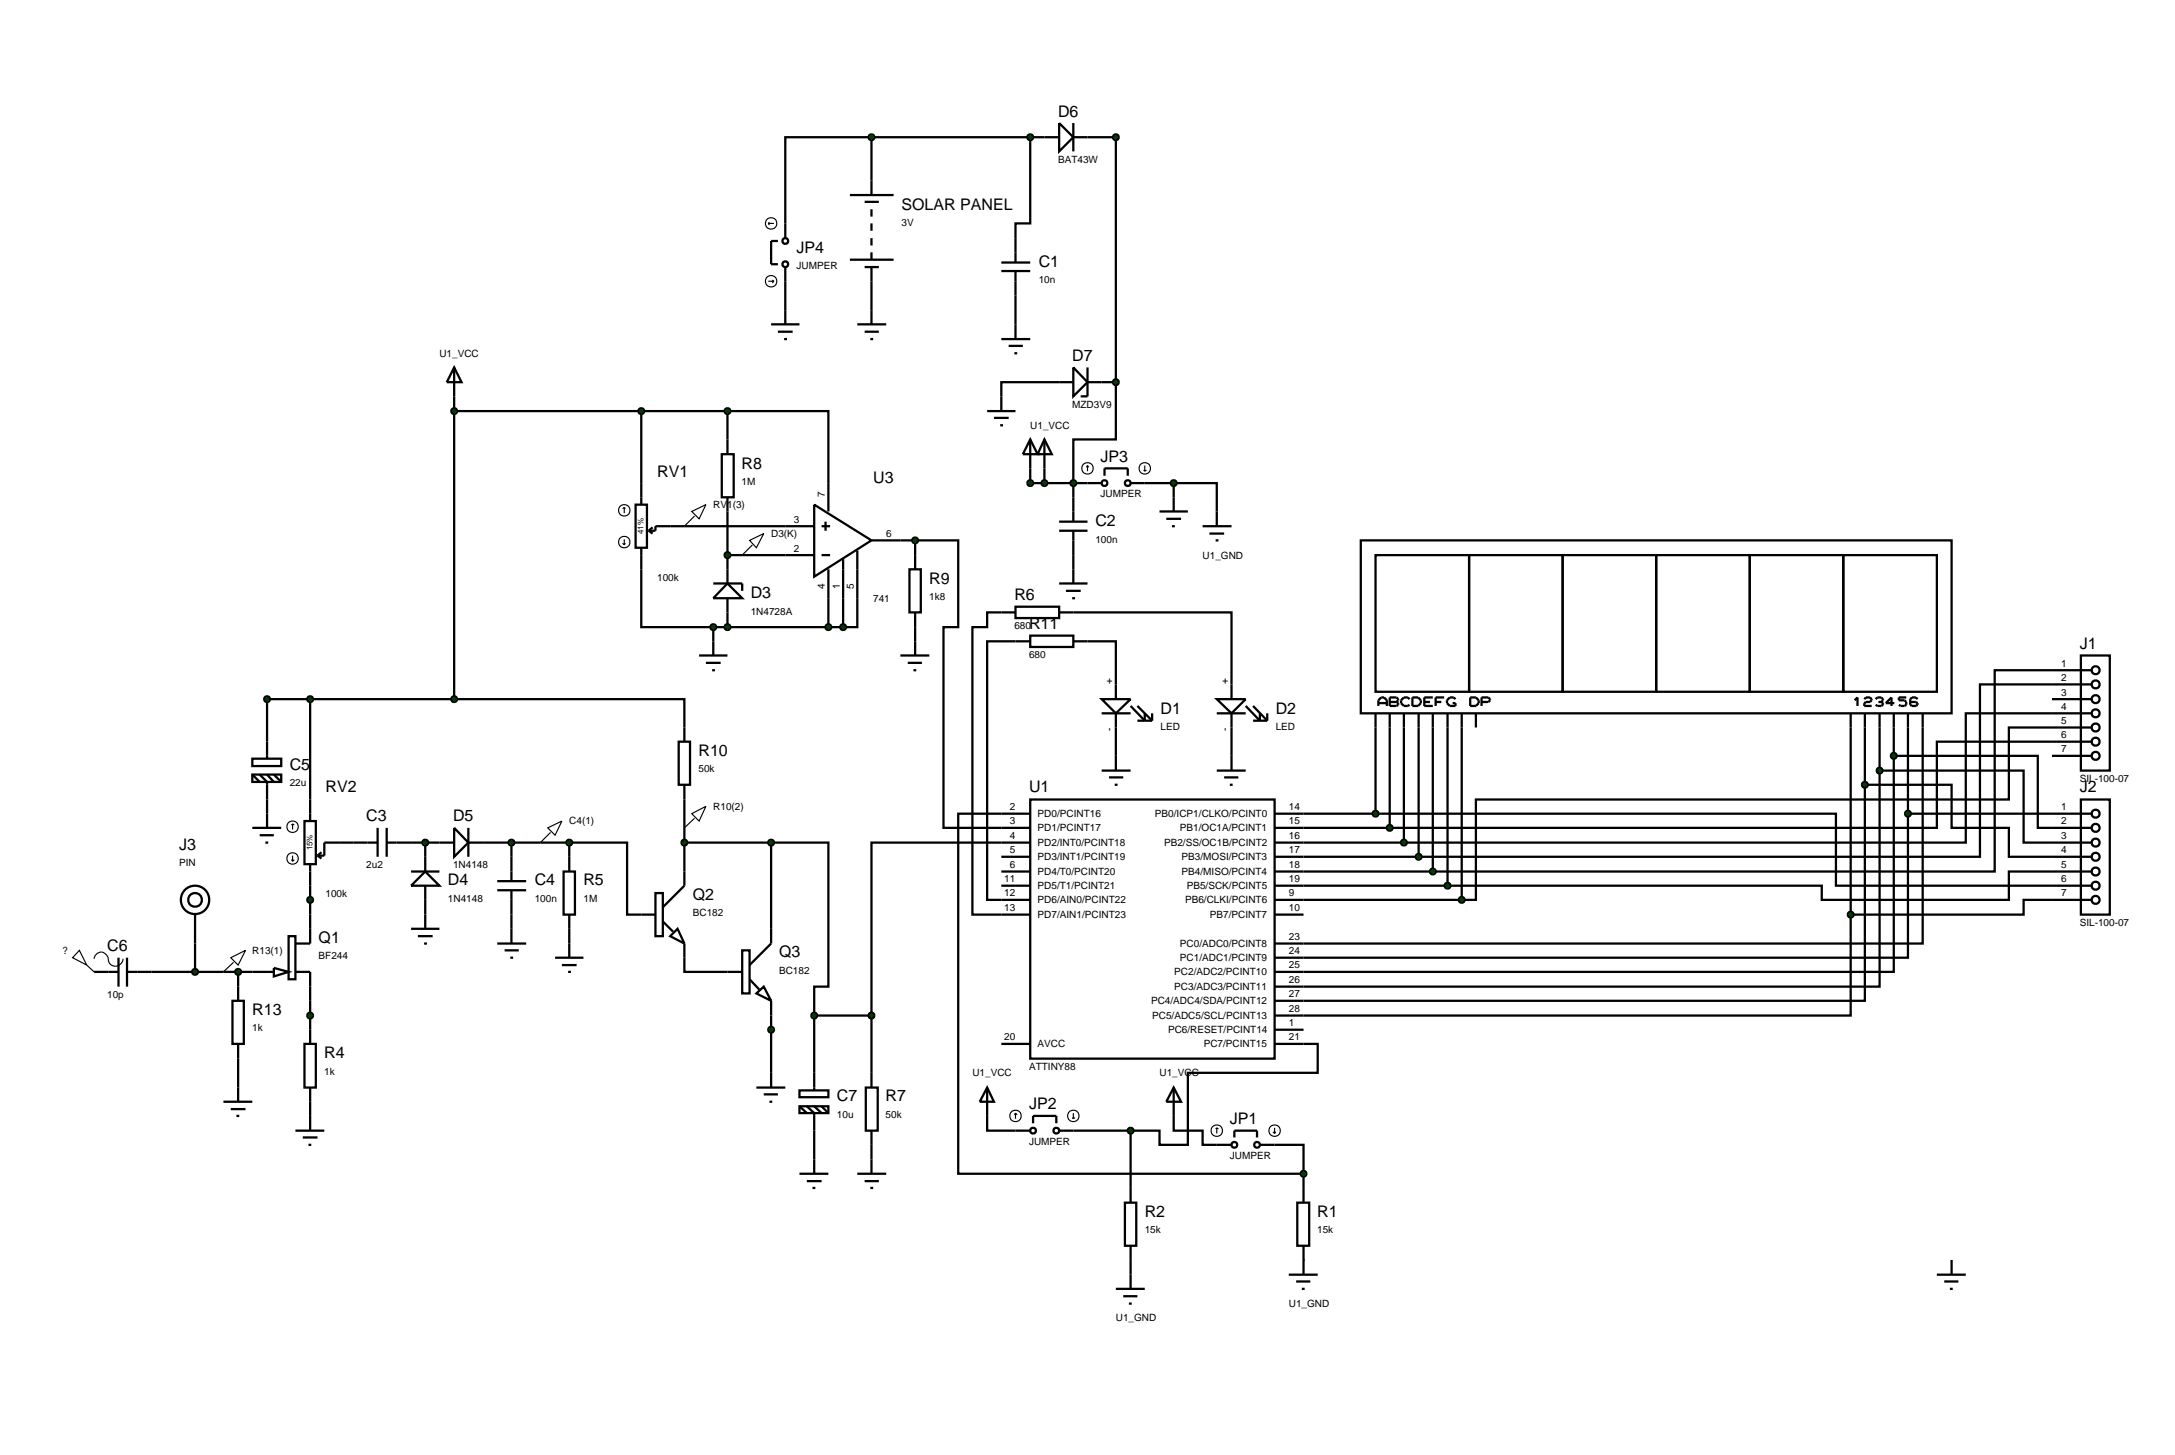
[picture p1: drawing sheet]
<svg xmlns="http://www.w3.org/2000/svg" width="384mm" height="257mm" viewBox="0 0 384 257" stroke-linecap="round" stroke-linejoin="round" font-family="sans-serif">
<g fill="none" stroke="#000" stroke-width=".4">
<path d="M153.7 24.2h-15.2v15.2M153.7 24.2v7.6M153.7 24.2h30.5M181.7 24.2v15.2h-2.6v2.6M191.8 24.2h5v43.2M138.5 49.6v5.1M153.7 49.6v5.1M179.1 52.1v5.1M80.1 72.5h48.2M80.1 69.9v53.4M113.1 72.5v12.7M128.3 72.5h17.8v12.7"/>
<path d="M128.3 72.5v5M186.8 67.4h-10.2v2.5M194.3 67.4h2.5M196.8 67.4v10.1h-7.5v10.2M118.2 92.8h20.3M128.3 90.2v10.2M128.3 97.9h10.2M158.8 95.3h2.6M161.4 95.3h7.6v15.3h-2.6v35.4h15.3M161.4 95.3v2.6M181.7 82.6v2.6h10.1M184.2 82.6v2.6"/>
<path d="M189.3 97.9v2.5M201.9 85.2h5.1M207 85.2h7.6v5M207 85.2v2.5M113.1 100.4v10.2h12.7M125.8 110.6h22.9M125.8 110.6v2.5M128.3 108v2.6M146.1 105.5v5.1M148.7 105.5v5.1M151.2 105.5v5.1h-2.5M161.4 110.6v2.5"/>
<path d="M176.6 108h-2.5v2.6h-2.6v50.7h10.2M179.1 113.1h-5v45.6h7.6M189.3 108h27.9v12.7M191.8 113.1h5v7.6M361.9 118.2h-10.1v35.5h-99.1M54.7 123.3v17.7M80.1 123.3h40.6v5M80.1 123.3h-33v7.5M196.8 128.3v5M217.2 128.3v5M242.6 128.3v15.2M245.1 128.3v17.7"/>
<path d="M247.6 128.3v20.3M250.2 128.3v22.8M252.7 128.3v25.4M255.3 128.3v27.9M257.8 128.3v30.4M326.4 128.3v33M328.9 138.4v38.1h-104.1M328.9 138.4h15.3v7.6h10.1v5.1h7.6M328.9 128.3v10.1M331.5 135.9v38.1h-106.7M331.5 135.9h25.4v12.7h5M331.5 128.3v7.6"/>
<path d="M334 133.3v38.1h-109.2M334 133.3h25.4v12.7h2.5M334 128.3v5M336.5 128.3v15.2M339.1 128.3v38.1h-114.3M361.9 130.8h-20.3v15.2h-96.5M361.9 125.8h-15.2v22.8h-99.1M361.9 120.7h-12.7v30.4h-99M361.9 128.3h-7.6v12.7h-94v17.7h-2.5M47.1 141v2.5M54.7 156.2v5.1M59.8 148.6h2.5"/>
<path d="M72.5 148.6h5M75 148.6v2.5M75 158.7v2.6M85.2 148.6h15.2M90.2 148.6v2.5M100.4 148.6h10.2v12.7h2.5M100.4 148.6v2.5M120.7 148.6h15.3M120.7 141v12.7M136 148.6h10.1v25.4h-2.5v5.1M136 148.6v15.2M176.6 151.1h5.1"/>
<path d="M176.6 153.7h5.1M176.6 156.2h5.1M181.7 141h43.1v45.7h-43.1zM181.7 148.6h-28v30.5M181.7 143.5h-12.7v63.5h60.9M224.8 148.6h22.8M224.8 143.5h17.8M224.8 146h20.3M224.8 151.1h25.4M224.8 153.7h27.9M224.8 156.2h30.5M224.8 158.7h33"/>
<path d="M242.6 143.5h81.2v12.7h38.1M336.5 143.5v25.4h-111.7M336.5 143.5h25.4M361.9 153.7h-7.6v5h-33v-2.5h-66M361.9 158.7h-5v2.6h-30.5M26.7 171.4h17.8M34.4 166.4v5M42 171.4v2.6M54.7 176.5v5.1M90.2 161.3v2.5M100.4 163.8v2.6M120.7 168.9v2.5h7.6"/>
<path d="M136 179.1v10.1M143.6 179.1v10.1M143.6 179.1h10.1M153.7 179.1v10.1M224.8 161.3h5.1M326.4 161.3v17.8h-101.6M42 186.7v5.1M54.7 194.3v2.5M143.6 199.4v5.1M174.1 191.8v7.6h5M174.1 191.8l1.2 2.5h-2.5zM176.6 184.1h5.1"/>
<path d="M189.3 199.4h10.1M199.4 199.4v12.7M207 191.8v7.6h5.1v2.5h2.5M207 191.8l1.3 2.5h-2.6zM224.8 184.1h7.6v5.1h-22.9v12.7h-5v-2.5h-5.1M224.8 181.6h5.1M153.7 201.9v2.6M198.4 212.1h2v7.6h-2zM199.4 219.7v7.6M224.8 201.9h5.1v5.1M228.8 212.1h2.1v7.6h-2.1zM229.9 207v5.1"/>
<path d="M229.9 219.7v5.1M196.8 227.3h5.1M198.1 228.6h2.5M199.1 229.9h.5M227.3 224.8h5.1M228.6 226h2.5M229.6 227.3h.5"/>
</g>
<path d="M199 199.1l.4-.2-.5 .5zM199.4 198.9l.3 .1 .2 .4zM199.9 199.4l-.1 .3-.4 .2zM198.9 199.4l.5 .5-.4-.2z" fill="#004000" stroke="#000" stroke-width=".4"/>
<path d="M198.9 199.4l.5-.5 .5 .5-.5 .5z" fill="#004000"/>
<g fill="none" stroke="#000" stroke-width=".4">
<path d="M62.3 148.6h4.3M66.6 146v5.1M68.2 146v5.1M68.2 148.6h4.3M72.5 153.7h5M75 153.7l2.5 2.5h-5zM75 151.1v2.6M75 156.2v2.5M77.5 148.6h2.6M80.1 146l2.5 2.6-2.5 2.5zM82.6 148.6h2.6M82.6 146v5.1"/>
<path d="M44.5 171.4h3.8M48.3 170.7l2.6 .7-2.6 .8zM50.9 165.1h1.2v7.6h-1.2zM52.1 171.4h2.6v5.1M54.7 161.3v5.1h-2.6M39.4 194.3h5.1M40.7 195.6h2.6M41.7 196.8h.5M42 191.8v2.5M52.1 199.4h5.1M53.7 184.1h2v7.7h-2zM54.7 181.6v2.5"/>
<path d="M54.7 191.8v2.5M54.7 196.8v2.6M53.4 200.6h2.6M54.4 201.9h.5"/>
</g>
<path d="M74.6 148.3l.4-.2-.5 .5zM75 148.1l.3 .1 .2 .4zM75 149.1l.5-.5-.1 .3zM74.5 148.6l.5 .5-.4-.2z" fill="#004000" stroke="#000" stroke-width=".4"/>
<path d="M74.5 148.6l.5-.5 .5 .5-.5 .5z" fill="#004000"/>
<g fill="none" stroke="#000" stroke-width=".4">
<path d="M87.7 157h5.1M87.7 155.4h5.1M90.2 151.1v4.3M90.2 157v4.3M99.4 153.7h2v7.6h-2zM100.4 151.1v2.6M72.5 163.8h5M73.7 165.1h2.6M74.8 166.4h.5M75 161.3v2.5M87.7 166.4h5.1M89 167.6h2.5"/>
<path d="M90 168.9h.5M90.2 163.8v2.6M100.4 161.3v2.5"/>
</g>
<path d="M89.8 148.3l.4-.2-.5 .5zM90.2 148.1l.4 .2 .1 .3zM90.7 148.6l-.1 .3-.4 .2zM89.7 148.6l.5 .5-.4-.2z" fill="#004000" stroke="#000" stroke-width=".4"/>
<path d="M90.2 148.1l.5 .5-.5 .5-.5-.5z" fill="#004000"/>
<path d="M115.6 157.5h1.3v7.6h-1.3zM120.7 153.7v2.5l-3.8 3.8M97.9 168.9h5M99.1 170.2h2.6M100.2 171.4h.5M100.4 166.4v2.5M113.1 161.3h2.5M116.9 162.5l1.8 1.8M118.2 165.1l1.3-1.3 1.2 2.6zM120.7 166.4v2.5" fill="none" stroke="#000" stroke-width=".4"/>
<path d="M100 148.3l.4-.2-.5 .5zM100.4 148.1l.3 .1 .2 .4zM100.9 148.6l-.1 .3-.4 .2zM99.9 148.6l.5 .5-.4-.2z" fill="#004000" stroke="#000" stroke-width=".4"/>
<path d="M99.9 148.6l.5-.5 .5 .5-.5 .5z" fill="#004000"/>
<g fill="none" stroke="#000" stroke-width=".4">
<path d="M80.1 64.8l1.3 2.6h-2.6zM80.1 64.8v5.1M44.5 133.8h5.1v1.3h-5.1zM44.5 136.6h5.1v1.3h-5.1zM44.5 136.6l1.3 1.3M45.8 136.6l1.3 1.3v3.1M47.1 130.8v3M47.1 136.6l1.2 1.3M48.3 136.6l1.3 1.3M44.5 146h5.1M45.8 147.3h2.5M46.8 148.6h.5"/>
<path d="M47.1 143.5v2.5M16.6 171.4h4.3M20.9 168.9v5.1M22.4 168.9v5.1M22.4 171.4h4.3M141 192.3h5.1v1.2h-5.1zM141 195.1h5.1v1.2h-5.1zM141 195.1l1.3 1.2M142.3 195.1l1.3 1.2v3.1M143.6 189.2v3.1M143.6 195.1l1.3 1.2M144.9 195.1l1.2 1.2"/>
<path d="M141 207h5.1M142.3 208.3h2.6M143.3 209.5h.5M143.6 204.5v2.5"/>
</g>
<path d="M14 167.6l1.3 2.6-2.5-1.3zM15.3 170.2l1.3 1.2M16.6 169.1a1.25 1.25 0 0 1 1.3-1.2 1.25 1.25 0 0 1 1.2 1.2 1.3 1.3 0 0 0 1.3 1.3 1.3 1.3 0 0 0 1.3-1.3M40.7 168.9l2.6-1.3-1.3 2.6zM41.2 169.7l-1.8 1.7" fill="none" stroke="#000" stroke-width=".2"/>
<path d="M41.7 171l.3-.1-.5 .5zM42 170.9l.3 .1 .2 .4zM42.5 171.4l-.2 .4-.3 .1zM41.5 171.4l.5 .5-.4-.2z" fill="#004000" stroke="#000" stroke-width=".4"/>
<path d="M42 170.9l.5 .5-.5 .5-.5-.5z" fill="#004000"/>
<g fill="none" stroke="#000" stroke-width=".2">
<path d="M51.4 151.6l.2 .3M51.6 145.3l-.2 .2M51.6 145.3l.3 .2M51.6 145.3v1M51.6 150.9v1M51.9 151.6l-.3 .3M96.6 146l2.5-1.2-1.2 2.5zM97.1 146.8l-1.8 1.8"/>
<circle cx="51.6" cy="145.8" r="1.01"/>
<circle cx="51.6" cy="151.4" r="1.01"/>
</g>
<path d="M53.7 144.8h2v7.6h-2zM54.7 141v3.8M54.7 152.4v3.8M56 150.9l.7 .5M56.7 150.3l-.7 .6M59.8 148.6h-2.6v2.3h-1.2" fill="none" stroke="#000" stroke-width=".4"/>
<g fill="#004000" stroke="#000" stroke-width=".4">
<path d="M54.3 158.4l.4-.2-.5 .5zM54.7 158.2l.3 .1 .2 .4zM55.2 158.7l-.2 .4-.3 .1zM54.2 158.7l.5 .5-.4-.2z"/>
<path d="M54.4 178.7l.3-.1-.5 .5zM54.7 178.6l.3 .1 .2 .4zM54.7 179.6l.5-.5-.2 .4zM54.2 179.1l.5 .5-.3-.1z"/>
</g>
<g fill="#004000">
<path d="M54.2 158.7l.5-.5 .5 .5-.5 .5z"/>
<path d="M54.7 178.6l.5 .5-.5 .5-.5-.5z"/>
</g>
<g fill="none" stroke="#000" stroke-width=".4">
<path d="M128.3 77.5v2.6M127.3 80.1h2.1v7.6h-2.1zM128.3 87.7v2.5M138.5 97.9h5.1M138.5 92.8h5.1M143.6 89l10.1 6.3-10.1 6.4zM144.9 97.9h1.5M144.9 92.8h1.5M145.6 92v1.6M146.1 85.2v5M148.7 98.6v6.9M151.2 97.1v8.4"/>
<path d="M153.7 95.3h5.1M125.8 102.9h5.1v1.3M128.3 102.9l2.6 2.6h-5.1zM128.3 100.4v2.5M128.3 105.5v2.5M146.1 100.4v5.1M152.7 191.8h2.1v7.6h-2.1zM153.7 189.2v2.6M153.7 199.4v2.5M151.2 207h5.1M152.5 208.3h2.5M153.5 209.5h.5"/>
<path d="M153.7 204.5v2.5"/>
</g>
<path d="M128 97.5l.3-.1-.5 .5zM128.3 97.4l.4 .2 .1 .3zM128.3 98.4l.5-.5-.1 .3zM127.8 97.9l.5 .5-.3-.1z" fill="#004000" stroke="#000" stroke-width=".4"/>
<path d="M128.3 97.4l.5 .5-.5 .5-.5-.5z" fill="#004000"/>
<path d="M112.1 89h2v7.6h-2zM113.1 85.2v3.8M113.1 96.6v3.8M114.4 93.6l.7 .5M115.1 93l-.7 .6M118.2 92.8h-2.6v.8h-1.2M123.3 115.6h5M124.5 116.9h2.6M125.6 118.2h.5M125.8 113.1v2.5" fill="none" stroke="#000" stroke-width=".4"/>
<g fill="none" stroke="#000" stroke-width=".2">
<path d="M109.8 95.8l.3 .3M110.1 89.5l-.3 .2M110.1 89.5l.2 .2M110.1 89.5v1M110.1 95.1v1M110.3 95.8l-.2 .3"/>
<circle cx="110.1" cy="90" r="1.01"/>
<circle cx="110.1" cy="95.6" r="1.01"/>
</g>
<g fill="#004000" stroke="#000" stroke-width=".4">
<path d="M128 72.1l.3-.1-.5 .5zM128.3 72l.4 .2 .1 .3zM128.3 73l.5-.5-.2 .4zM127.8 72.5l.5 .5-.3-.1z"/>
<path d="M128 110.2l.3-.1-.5 .5zM128.3 110.1l.4 .2 .1 .3zM128.8 110.6l-.1 .3-.4 .2zM127.8 110.6l.5 .5-.3-.1z"/>
<path d="M145.8 110.2l.3-.1-.5 .5zM146.1 110.1l.4 .2 .1 .3zM146.6 110.6l-.1 .3-.4 .2zM145.6 110.6l.5 .5-.3-.1z"/>
<path d="M148.3 110.3l.4-.2-.5 .5zM148.7 110.1l.4 .2 .1 .3zM149.2 110.6l-.1 .3-.4 .2zM148.2 110.6l.5 .5-.3-.1z"/>
</g>
<g fill="#004000">
<path d="M128.3 72l.5 .5-.5 .5-.5-.5z"/>
<path d="M128.3 110.1l.5 .5-.5 .5-.5-.5z"/>
<path d="M145.6 110.6l.5-.5 .5 .5-.5 .5z"/>
<path d="M148.2 110.6l.5-.5 .5 .5-.5 .5z"/>
</g>
<path d="M161.4 97.9v2.5M158.8 115.6h5.1M160.1 116.9h2.5M160.4 100.4h2v7.6h-2zM161.1 118.2h.5M161.4 108v2.6M161.4 113.1v2.5" fill="none" stroke="#000" stroke-width=".4"/>
<path d="M122 90.2l2.5-1.2-1.2 2.5zM122.5 91l-1.8 1.8M132.2 95.3l2.5-1.2-1.3 2.5zM132.7 96.1l-1.8 1.8" fill="none" stroke="#000" stroke-width=".2"/>
<path d="M161 95l.4-.2-.5 .5zM161.4 94.8l.4 .2 .1 .3zM161.9 95.3l-.1 .3-.4 .2zM160.9 95.3l.5 .5-.3-.1z" fill="#004000" stroke="#000" stroke-width=".4"/>
<path d="M160.9 95.3l.5-.5 .5 .5-.5 .5z" fill="#004000"/>
<g fill="none" stroke="#000" stroke-width=".4">
<path d="M119.7 130.8h2v7.6h-2zM120.7 128.3v2.5M120.7 138.4v2.6M128.3 171.4h2.6M130.9 167.6h1.3v7.6h-1.3zM132.2 172.7l1.7 1.8M133.4 175.2l1.3-1.2 1.3 2.5zM136 163.8v2.6l-3.8 3.8M136 176.5v2.6M133.4 191.8h5.1M134.7 193h2.5M135.7 194.3h.5"/>
<path d="M136 189.2v2.6"/>
</g>
<path d="M122 143.5l2.5-1.3-1.2 2.6zM122.5 144.3l-1.8 1.7" fill="none" stroke="#000" stroke-width=".2"/>
<g fill="#004000" stroke="#000" stroke-width=".4">
<path d="M120.3 148.3l.4-.2-.5 .5zM120.7 148.1l.4 .2 .1 .3zM121.2 148.6l-.1 .3-.4 .2zM120.2 148.6l.5 .5-.3-.1z"/>
<path d="M135.6 181.3l.4-.2-.5 .5zM136 181.1l.4 .2 .1 .3zM136.5 181.6l-.2 .4-.3 .1zM135.5 181.6l.5 .5-.3-.1z"/>
<path d="M153.4 178.7l.3-.1-.5 .5zM153.7 178.6l.3 .1 .2 .4zM154.2 179.1l-.2 .4-.3 .1zM153.2 179.1l.5 .5-.3-.1z"/>
</g>
<g fill="#004000">
<path d="M120.2 148.6l.5-.5 .5 .5-.5 .5z"/>
<path d="M135.5 181.6l.5-.5 .5 .5-.5 .5z"/>
<path d="M153.7 178.6l.5 .5-.5 .5-.5-.5z"/>
</g>
<g fill="none" stroke="#000" stroke-width=".4">
<path d="M176.6 108h2.5M179.1 107h7.7v2h-7.7zM179.1 113.1h2.6M181.7 112.1h7.6v2h-7.6zM186.8 108h2.5M189.3 113.1h2.5M179.1 199.4h2.6M182.2 198.1v-1.3h4.1v1.3M186.8 199.4h2.5M214.6 201.9h2.6M217.7 200.6v-1.2h4v1.2M222.2 201.9h2.6"/>
<circle cx="182.2" cy="199.4" r=".51"/>
<circle cx="186.3" cy="199.4" r=".51"/>
<circle cx="217.7" cy="201.9" r=".51"/>
<circle cx="221.7" cy="201.9" r=".51"/>
</g>
<g fill="none" stroke="#000" stroke-width=".2">
<path d="M179.1 196.3l-.2 .3M179.1 196.3l.3 .3M179.1 196.3v1M189.1 197.1l.2 .2M189.3 196.3v1M189.6 197.1l-.3 .2M214.6 198.9l-.2 .2M214.6 198.9l.3 .2M214.6 198.9v1M224.5 199.6l.3 .3M224.8 198.9v1M225 199.6l-.2 .3"/>
<circle cx="179.1" cy="196.8" r="1.01"/>
<circle cx="189.3" cy="196.8" r="1.01"/>
<circle cx="214.6" cy="199.4" r="1.01"/>
<circle cx="224.8" cy="199.4" r="1.01"/>
</g>
<path d="M229.6 206.6l.3-.1-.5 .5zM229.9 206.5l.4 .2 .1 .3zM230.4 207l-.1 .3-.4 .2zM229.4 207l.5 .5-.4-.2z" fill="#004000" stroke="#000" stroke-width=".4"/>
<path d="M229.9 206.5l.5 .5-.5 .5-.5-.5z" fill="#004000"/>
<g fill="none" stroke="#000" stroke-width=".4">
<path d="M240 95.3h104.2v30.5h-104.2zM242.6 97.9h16.5v24.1h-16.5zM259.1 97.9h16.5v24.1h-16.5zM275.6 97.9h16.5v24.1h-16.5zM292.1 97.9h16.5v24.1h-16.5zM308.6 97.9h16.5v24.1h-16.5zM325.1 97.9h16.5v24.1h-16.5zM361.9 118.2h6.9M367 115.6h5.1v20.3h-5.1zM242.6 125.8v2.5M243.1 124.5v-1l.5-.5h.5l.5 .5v1M243.1 124h1.5"/>
<path d="M245.1 123h1.2l.3 .3v.2l-.3 .3 .3 .2v.3l-.3 .2h-1.2zM245.1 125.8v2.5M245.1 123.8h1.2M247.6 125.8v2.5M248.6 123.3l-.3-.3h-.7l-.5 .5v.5l.5 .5h.7l.3-.2M249.1 123h1l.5 .5v.5l-.5 .5h-1zM250.2 125.8v2.5M251.2 123.8h1M252.7 123h-1.5v1.5h1.5M252.7 125.8v2.5M253.2 123.8h1M254.7 123h-1.5v1.5"/>
<path d="M255.3 125.8v2.5M256.7 123.3l-.3-.3h-.7l-.5 .5v.5l.5 .5h1v-.5h-.5M257.8 125.8v2.5M259.3 123h1l.5 .5v.5l-.5 .5h-1zM260.3 125.8v2.5M261.3 123.8h1.2l.3-.3v-.2l-.3-.3h-1.2v1.5M326.4 125.8v2.5M327.1 123.5l.5-.5v1.5M328.8 123.3l.3-.3h.7l.3 .3v.2l-.3 .3h-.7l-.3 .2v.5h1.3M328.9 125.8v2.5M330.8 123.3l.3-.3h.7l.3 .3v.2l-.3 .3M331.3 123.8h.5"/>
<path d="M331.5 125.8v2.5M331.8 123.8l.3 .2v.3l-.3 .2h-.7l-.3-.2M334 125.8v2.5M334.1 124h-1.5l1-1v1.5M336.2 123h-1.3v.5h1l.3 .3v.5l-.3 .2h-.7l-.3-.2M336.5 125.8v2.5M338.2 123.3l-.3-.3h-.7l-.3 .3v1l.3 .2h.7l.3-.2v-.3l-.3-.2h-1M339.1 125.8v2.5M361.9 120.7h6.9M361.9 123.3h6.9M361.9 125.8h6.9M361.9 128.3h6.9"/>
<path d="M361.9 130.8h6.9M361.9 133.3h6.9M361.9 143.5h6.9M361.9 146h6.9M361.9 148.6h6.9M361.9 151.1h6.9M361.9 153.7h6.9M361.9 156.2h6.9M361.9 158.7h6.9M367 141h5.1v20.3h-5.1zM34.4 161.3v5.1M341.6 224.8h5.1"/>
<path d="M342.9 226h2.5M343.9 227.3h.5M344.2 222.2v2.6"/>
<circle cx="369.6" cy="118.2" r=".7"/>
<circle cx="369.6" cy="133.3" r=".7"/>
<circle cx="369.6" cy="128.3" r=".7"/>
<circle cx="369.6" cy="130.8" r=".7"/>
<circle cx="369.6" cy="125.8" r=".7"/>
<circle cx="369.6" cy="123.3" r=".7"/>
<circle cx="369.6" cy="120.7" r=".7"/>
<circle cx="34.4" cy="158.7" r="2.51"/>
<circle cx="34.4" cy="158.7" r="1.21"/>
<circle cx="369.6" cy="146" r=".7"/>
<circle cx="369.6" cy="151.1" r=".7"/>
<circle cx="369.6" cy="158.7" r=".7"/>
<circle cx="369.6" cy="153.7" r=".7"/>
<circle cx="369.6" cy="143.5" r=".7"/>
<circle cx="369.6" cy="156.2" r=".7"/>
<circle cx="369.6" cy="148.6" r=".7"/>
</g>
<path d="M34 171.1l.4-.2-.5 .5zM34.4 170.9l.4 .2 .1 .3zM34.9 171.4l-.1 .3-.4 .2zM33.9 171.4l.5 .5-.3-.1z" fill="#004000" stroke="#000" stroke-width=".4"/>
<path d="M33.9 171.4l.5-.5 .5 .5-.5 .5z" fill="#004000"/>
<g fill="none" stroke="#000" stroke-width=".4">
<path d="M191.8 85.2h2.5M194.8 83.9v-1.3h4.1v1.3M199.4 85.2h2.5M204.5 90.2h5M205.7 91.5h2.6M206.7 92.8h.5M207 87.7v2.5M212.1 92.8h5.1M213.3 94.1h2.6M214.4 95.3h.5M214.6 90.2v2.6"/>
<circle cx="194.8" cy="85.2" r=".51"/>
<circle cx="198.9" cy="85.2" r=".51"/>
</g>
<g fill="none" stroke="#000" stroke-width=".2">
<path d="M191.8 82.1l-.2 .3M191.8 82.1l.2 .3M191.8 82.1v1M201.7 82.9l.2 .2M201.9 82.1v1M202.2 82.9l-.3 .2"/>
<circle cx="191.8" cy="82.6" r="1.01"/>
<circle cx="201.9" cy="82.6" r="1.01"/>
</g>
<g fill="#004000" stroke="#000" stroke-width=".4">
<path d="M206.7 84.8l.3-.1-.5 .5zM207 84.7l.4 .2 .1 .3zM207 85.7l.5-.5-.1 .3zM206.5 85.2l.5 .5-.3-.1z"/>
<path d="M242.3 143.1l.3-.1-.5 .5zM242.6 143l.4 .2 .1 .3zM243.1 143.5l-.1 .3-.4 .2zM242.1 143.5l.5 .5-.4-.2z"/>
<path d="M244.7 145.7l.4-.2-.5 .5zM245.1 145.5l.4 .2 .1 .3zM245.6 146l-.1 .3-.4 .2zM244.6 146l.5 .5-.4-.2z"/>
<path d="M247.2 148.3l.4-.2-.5 .5zM247.6 148.1l.3 .1 .2 .4zM247.6 149.1l.5-.5-.1 .3zM247.1 148.6l.5 .5-.4-.2z"/>
<path d="M249.8 150.8l.4-.2-.5 .5zM250.2 150.6l.4 .2 .1 .3zM250.2 151.6l.5-.5-.2 .4zM249.7 151.1l.5 .5-.4-.2z"/>
<path d="M252.3 153.4l.4-.2-.5 .5zM252.7 153.2l.4 .2 .1 .3zM253.2 153.7l-.1 .3-.4 .2zM252.2 153.7l.5 .5-.4-.2z"/>
<path d="M255 155.8l.3-.1-.5 .5zM255.3 155.7l.4 .2 .1 .3zM255.8 156.2l-.1 .3-.4 .2zM254.8 156.2l.5 .5-.4-.2z"/>
<path d="M257.4 158.4l.4-.2-.5 .5zM257.8 158.2l.4 .2 .1 .3zM258.3 158.7l-.1 .3-.4 .2zM257.3 158.7l.5 .5-.4-.2z"/>
<path d="M326 161l.4-.2-.5 .5zM326.4 160.8l.3 .1 .2 .4zM326.9 161.3l-.1 .3-.4 .2zM325.9 161.3l.5 .5-.4-.2z"/>
<path d="M328.5 138.1l.4-.2-.5 .5zM328.9 137.9l.4 .2 .1 .3zM329.4 138.4l-.1 .3-.4 .2zM328.4 138.4l.5 .5-.4-.2z"/>
<path d="M331.1 135.6l.4-.2-.5 .5zM331.5 135.4l.4 .2 .1 .3zM332 135.9l-.1 .3-.4 .2zM331 135.9l.5 .5-.4-.2z"/>
<path d="M333.6 133l.4-.2-.5 .5zM334 132.8l.4 .2 .1 .3zM334.5 133.3l-.1 .3-.4 .2zM333.5 133.3l.5 .5-.4-.2z"/>
<path d="M336.2 143.1l.3-.1-.5 .5zM336.5 143l.4 .2 .1 .3zM336.5 144l.5-.5-.2 .4zM336 143.5l.5 .5-.4-.2z"/>
</g>
<g fill="#004000">
<path d="M207 84.7l.5 .5-.5 .5-.5-.5z"/>
<path d="M242.6 143l.5 .5-.5 .5-.5-.5z"/>
<path d="M244.6 146l.5-.5 .5 .5-.5 .5z"/>
<path d="M247.1 148.6l.5-.5 .5 .5-.5 .5z"/>
<path d="M249.7 151.1l.5-.5 .5 .5-.5 .5z"/>
<path d="M252.2 153.7l.5-.5 .5 .5-.5 .5z"/>
<path d="M255.3 155.7l.5 .5-.5 .5-.5-.5z"/>
<path d="M257.3 158.7l.5-.5 .5 .5-.5 .5z"/>
<path d="M325.9 161.3l.5-.5 .5 .5-.5 .5z"/>
<path d="M328.9 137.9l.5 .5-.5 .5-.5-.5z"/>
<path d="M331 135.9l.5-.5 .5 .5-.5 .5z"/>
<path d="M333.5 133.3l.5-.5 .5 .5-.5 .5z"/>
<path d="M336.5 143l.5 .5-.5 .5-.5-.5z"/>
</g>
<g fill="none" stroke="#000" stroke-width=".4">
<path d="M149.9 34.4h7.7M152.5 35.6h2.5M153.7 31.8v2.6M153.7 36.9v1.3M153.7 39.4v1.3M184.2 24.2h2.6M186.8 21.7l2.5 2.5-2.5 2.5zM189.3 21.7v5M189.3 24.2h2.5M149.9 45.8h7.7M151.2 57.2h5.1M152.5 47.1h2.5"/>
<path d="M152.5 58.5h2.5M153.5 59.8h.5M153.7 42v1.3M153.7 44.5v1.3M153.7 47.1v2.5M153.7 54.7v2.5M194.3 123.3h5.1l-2.6 2.5zM194.3 125.8h5.1M194.3 135.9h5.1M195.6 137.1h2.5M196.6 138.4h.5M196.8 120.7v2.6"/>
<path d="M196.8 125.8v2.5M196.8 133.3v2.6M199.4 124.5l2.5 2.6v-1.3M200.6 124.5l2.6 2.6M200.6 127.1h2.6M203.2 125.8v1.3M214.6 123.3h5.1l-2.5 2.5zM214.6 125.8h5.1M214.6 135.9h5.1M215.9 137.1h2.5M216.9 138.4h.5M217.2 120.7v2.6"/>
<path d="M217.2 125.8v2.5M217.2 133.3v2.6M219.7 124.5l2.5 2.6v-1.3M221 127.1h2.5M221 124.5l2.5 2.6M223.5 125.8v1.3M41 176.5h2v7.6h-2zM42 174v2.5M42 184.1v2.6"/>
</g>
<path d="M189 84.8l.3-.1-.5 .5zM189.3 84.7l.4 .2 .1 .3zM189.3 85.7l.5-.5-.2 .4zM188.8 85.2l.5 .5-.3-.1z" fill="#004000" stroke="#000" stroke-width=".4"/>
<path d="M189.3 84.7l.5 .5-.5 .5-.5-.5z" fill="#004000"/>
<path d="M176.6 47.8h5.1M176.6 46.3h5.1M179.1 42v4.3M179.1 47.8v4.3" fill="none" stroke="#000" stroke-width=".4"/>
<path d="M181.4 23.8l.3-.1-.5 .5zM181.7 23.7l.3 .1 .2 .4zM182.2 24.2l-.2 .4-.3 .1zM181.2 24.2l.5 .5-.4-.2z" fill="#004000" stroke="#000" stroke-width=".4"/>
<path d="M181.7 23.7l.5 .5-.5 .5-.5-.5z" fill="#004000"/>
<path d="M176.6 59.8h5.1M179.1 57.2v2.6M177.9 61h2.5M178.9 62.3h.5" fill="none" stroke="#000" stroke-width=".4"/>
<path d="M196.5 23.8l.3-.1-.5 .5zM196.8 23.7l.3 .1 .2 .4zM196.8 24.7l.5-.5-.2 .4zM196.3 24.2l.5 .5-.4-.2z" fill="#004000" stroke="#000" stroke-width=".4"/>
<path d="M196.8 23.7l.5 .5-.5 .5-.5-.5z" fill="#004000"/>
<path d="M181.7 77.5l1.3 2.6h-2.6zM181.7 77.5v5.1M184.2 77.5l1.3 2.6h-2.5zM184.2 77.5v5.1" fill="none" stroke="#000" stroke-width=".4"/>
<g fill="#004000" stroke="#000" stroke-width=".4">
<path d="M181.4 84.8l.3-.1-.5 .5zM181.7 84.7l.3 .1 .2 .4zM182.2 85.2l-.2 .4-.3 .1zM181.2 85.2l.5 .5-.4-.2z"/>
<path d="M183.8 84.9l.4-.2-.5 .5zM184.2 84.7l.4 .2 .1 .3zM184.2 85.7l.5-.5-.1 .3zM183.7 85.2l.5 .5-.3-.1z"/>
</g>
<g fill="#004000">
<path d="M181.7 84.7l.5 .5-.5 .5-.5-.5z"/>
<path d="M183.7 85.2l.5-.5 .5 .5-.5 .5z"/>
</g>
<path d="M186.8 67.4h2.5M189.3 64.8l2.5 2.6-2.5 2.5zM191.8 64.8v5.1h-1.2M191.8 67.4h2.5" fill="none" stroke="#000" stroke-width=".4"/>
<path d="M196.4 67.1l.4-.2-.5 .5zM196.8 66.9l.3 .1 .2 .4zM196.8 67.9l.5-.5-.2 .4zM196.3 67.4l.5 .5-.4-.2z" fill="#004000" stroke="#000" stroke-width=".4"/>
<path d="M196.3 67.4l.5-.5 .5 .5-.5 .5z" fill="#004000"/>
<g fill="none" stroke="#000" stroke-width=".4">
<path d="M138.5 39.4v2.6M137.2 42.5h-1.2v4.1h1.2M138.5 47.1v2.5M174.1 72.5h5M175.3 73.7h2.6M176.4 75h.5M176.6 69.9v2.6"/>
<circle cx="138.5" cy="46.6" r=".51"/>
<circle cx="138.5" cy="42.5" r=".51"/>
</g>
<g fill="none" stroke="#000" stroke-width=".2">
<path d="M135.5 39.4l.2 .3M135.5 39.4h1M135.7 39.2l-.2 .2M135.5 49.6h1M136.2 49.4l.3 .2M136.5 49.6l-.3 .3"/>
<circle cx="136" cy="39.4" r="1.01"/>
<circle cx="136" cy="49.6" r="1.01"/>
</g>
<path d="M153.4 23.8l.3-.1-.5 .5zM153.7 23.7l.3 .1 .2 .4zM154.2 24.2l-.1 .3-.4 .2zM153.2 24.2l.5 .5-.4-.2z" fill="#004000" stroke="#000" stroke-width=".4"/>
<path d="M153.7 23.7l.5 .5-.5 .5-.5-.5z" fill="#004000"/>
<path d="M136 57.2h5M137.2 58.5h2.6M138.3 59.8h.5M138.5 54.7v2.5M186.8 93.6h5M186.8 92h5M189.3 87.7v4.3M189.3 93.6v4.3M186.8 102.9h5M188 104.2h2.6M189.1 105.5h.5M189.3 100.4v2.5" fill="none" stroke="#000" stroke-width=".4"/>
<g fill="#004000" stroke="#000" stroke-width=".4">
<path d="M125.5 110.2l.3-.1-.5 .5zM125.8 110.1l.3 .1 .2 .4zM125.8 111.1l.5-.5-.2 .4zM125.3 110.6l.5 .5-.3-.1z"/>
<path d="M143.3 178.7l.3-.1-.5 .5zM143.6 178.6l.3 .1 .2 .4zM144.1 179.1l-.2 .4-.3 .1zM143.1 179.1l.5 .5-.3-.1z"/>
<path d="M135.6 148.3l.4-.2-.5 .5zM136 148.1l.4 .2 .1 .3zM136.5 148.6l-.1 .3-.4 .2zM135.5 148.6l.5 .5-.4-.2z"/>
<path d="M46.7 123l.4-.2-.5 .5zM47.1 122.8l.4 .2 .1 .3zM47.1 123.8l.5-.5-.1 .3zM46.6 123.3l.5 .5-.3-.1z"/>
<path d="M54.4 122.9l.3-.1-.5 .5zM54.7 122.8l.3 .1 .2 .4zM54.7 123.8l.5-.5-.2 .4zM54.2 123.3l.5 .5-.4-.2z"/>
<path d="M112.8 72.1l.3-.1-.5 .5zM113.1 72l.3 .1 .2 .4zM113.1 73l.5-.5-.2 .4zM112.6 72.5l.5 .5-.3-.1z"/>
<path d="M79.8 122.9l.3-.1-.5 .5zM80.1 122.8l.3 .1 .2 .4zM80.1 123.8l.5-.5-.2 .4zM79.6 123.3l.5 .5-.4-.2z"/>
<path d="M79.8 72.1l.3-.1-.5 .5zM80.1 72l.3 .1 .2 .4zM80.1 73l.5-.5-.2 .4zM79.6 72.5l.5 .5-.3-.1z"/>
</g>
<g fill="#004000">
<path d="M125.8 110.1l.5 .5-.5 .5-.5-.5z"/>
<path d="M143.6 178.6l.5 .5-.5 .5-.5-.5z"/>
<path d="M135.5 148.6l.5-.5 .5 .5-.5 .5z"/>
<path d="M47.1 122.8l.5 .5-.5 .5-.5-.5z"/>
<path d="M54.7 122.8l.5 .5-.5 .5-.5-.5z"/>
<path d="M113.1 72l.5 .5-.5 .5-.5-.5z"/>
<path d="M80.1 122.8l.5 .5-.5 .5-.5-.5z"/>
<path d="M80.1 72l.5 .5-.5 .5-.5-.5z"/>
</g>
<g font-size="2.8">
<text x="186.6" y="20.6">D6</text>
<text x="159" y="37">SOLAR PANEL</text>
<text x="140.5" y="44.6">JP4</text>
<text x="183.2" y="47.1">C1</text>
<text x="189.1" y="63.7">D7</text>
<text x="130.8" y="82.7">R8</text>
<text x="194.1" y="81.5">JP3</text>
<text x="115.9" y="84.1">RV1</text>
<text x="154" y="85.3">U3</text>
<text x="193.2" y="92.8">C2</text>
<text x="132.4" y="105.5">D3</text>
<text x="163.9" y="103">R9</text>
<text x="178.9" y="105.9">R6</text>
<text x="181.5" y="111">R11</text>
<text x="366.8" y="114.5">J1</text>
<text x="204.7" y="125.9">D1</text>
<text x="225" y="125.9">D2</text>
<text x="51.1" y="135.9">C5</text>
<text x="123.2" y="133.4">R10</text>
<text x="57.4" y="139.8">RV2</text>
<text x="181.5" y="139.8">U1</text>
<text x="366.8" y="139.8">J2</text>
<text x="31.6" y="149.9">J3</text>
<text x="64.6" y="144.9">C3</text>
<text x="79.9" y="144.9">D5</text>
<text x="79" y="156.2">D4</text>
<text x="94.3" y="156.2">C4</text>
<text x="102.9" y="156.2">R5</text>
<text x="122.2" y="158.8">Q2</text>
<text x="18.9" y="167.8">C6</text>
<text x="56.2" y="166.4">Q1</text>
<text x="137.4" y="168.9">Q3</text>
<text x="44.5" y="179.1">R13</text>
<text x="57.2" y="186.7">R4</text>
<text x="147.6" y="194.3">C7</text>
<text x="156.2" y="194.3">R7</text>
<text x="181.5" y="195.7">JP2</text>
<text x="216.9" y="198.3">JP1</text>
<text x="201.9" y="214.7">R2</text>
<text x="232.3" y="214.7">R1</text>
</g>
<g font-size="1.8">
<text x="186.6" y="28.8">BAT43W</text>
<text x="159" y="39.8">3V</text>
<text x="140.5" y="47.4">JUMPER</text>
<text x="183.2" y="49.9">10n</text>
<text x="77.5" y="62.9">U1_VCC</text>
<text x="189.1" y="71.9">MZD3V9</text>
<text x="181.7" y="75.6">U1_VCC</text>
<text x="125.8" y="89.6">RV1(3)</text>
<text x="130.8" y="85.5">1M</text>
<text x="145.5" y="87.7" transform="rotate(-90 145.5 87.7)">7</text>
<text x="194.1" y="87.7">JUMPER</text>
<text x="136" y="94.7">D3(K)</text>
<text x="140" y="92.2">3</text>
<text x="156.3" y="94.7">6</text>
<text x="193.2" y="95.7">100n</text>
<text x="140" y="97.3">2</text>
<text x="212.1" y="98.5">U1_GND</text>
<text x="115.9" y="102.4">100k</text>
<text x="145.5" y="103.9" transform="rotate(-90 145.5 103.9)">4</text>
<text x="148.1" y="103.9" transform="rotate(-90 148.1 103.9)">1</text>
<text x="150.6" y="103.9" transform="rotate(-90 150.6 103.9)">5</text>
<text x="154" y="106.2">741</text>
<text x="163.9" y="105.8">1k8</text>
<text x="132.4" y="108.4">1N4728A</text>
<text x="178.9" y="111">680</text>
<text x="181.5" y="116.1">680</text>
<text x="363.5" y="117.6">1</text>
<text x="196.2" y="120.7" transform="rotate(-90 196.2 120.7)">+</text>
<text x="216.6" y="120.7" transform="rotate(-90 216.6 120.7)">+</text>
<text x="363.5" y="120.1">2</text>
<text x="363.5" y="122.7">3</text>
<text x="363.5" y="125.2">4</text>
<text x="196.2" y="128.9" transform="rotate(-90 196.2 128.9)">-</text>
<text x="204.7" y="128.7">LED</text>
<text x="216.6" y="128.9" transform="rotate(-90 216.6 128.9)">-</text>
<text x="225" y="128.7">LED</text>
<text x="363.5" y="127.7">5</text>
<text x="363.5" y="130.2">6</text>
<text x="123.2" y="136.2">50k</text>
<text x="363.5" y="132.7">7</text>
<text x="366.8" y="137.9">SIL-100-07</text>
<text x="51.1" y="138.7">22u</text>
<text x="125.8" y="142.8">R10(2)</text>
<text x="178.1" y="142.9">2</text>
<text x="227.3" y="142.9">14</text>
<text x="363.5" y="142.9">1</text>
<text x="100.4" y="145.4">C4(1)</text>
<text x="178.1" y="148">4</text>
<text x="178.1" y="145.4">3</text>
<text x="183" y="149.2">PD2/INT0/PCINT18</text>
<text x="183" y="146.6">PD1/PCINT17</text>
<text x="183" y="144.1">PD0/PCINT16</text>
<text x="203.7" y="144.1">PB0/ICP1/CLKO/PCINT0</text>
<text x="205.3" y="149.2">PB2/SS/OC1B/PCINT2</text>
<text x="208.1" y="146.6">PB1/OC1A/PCINT1</text>
<text x="227.3" y="145.4">15</text>
<text x="227.3" y="148">16</text>
<text x="363.5" y="145.4">2</text>
<text x="363.5" y="148">3</text>
<text x="31.6" y="152.7">PIN</text>
<text x="64.6" y="153.1">2u2</text>
<text x="79.9" y="153.1">1N4148</text>
<text x="177.1" y="155.6">11</text>
<text x="178.1" y="153.1">6</text>
<text x="178.1" y="150.5">5</text>
<text x="183" y="154.3">PD4/T0/PCINT20</text>
<text x="183" y="151.7">PD3/INT1/PCINT19</text>
<text x="208.4" y="151.7">PB3/MOSI/PCINT3</text>
<text x="208.4" y="154.3">PB4/MISO/PCINT4</text>
<text x="227.3" y="150.5">17</text>
<text x="227.3" y="153.1">18</text>
<text x="227.3" y="155.6">19</text>
<text x="363.5" y="150.5">4</text>
<text x="363.5" y="153.1">5</text>
<text x="363.5" y="155.6">6</text>
<text x="57.4" y="158.2">100k</text>
<text x="79" y="159.1">1N4148</text>
<text x="94.3" y="159.1">100n</text>
<text x="102.9" y="159.1">1M</text>
<text x="122.2" y="161.6">BC182</text>
<text x="177.1" y="160.7">13</text>
<text x="177.1" y="158.1">12</text>
<text x="183" y="161.9">PD7/AIN1/PCINT23</text>
<text x="183" y="159.3">PD6/AIN0/PCINT22</text>
<text x="183" y="156.8">PD5/T1/PCINT21</text>
<text x="209" y="159.3">PB6/CLKI/PCINT6</text>
<text x="209.3" y="156.8">PB5/SCK/PCINT5</text>
<text x="213.4" y="161.9">PB7/PCINT7</text>
<text x="227.3" y="158.1">9</text>
<text x="227.3" y="160.7">10</text>
<text x="363.5" y="158.1">7</text>
<text x="208.1" y="167">PC0/ADC0/PCINT8</text>
<text x="227.3" y="165.8">23</text>
<text x="366.8" y="163.3">SIL-100-07</text>
<text x="11" y="168.2">?</text>
<text x="44.5" y="168.2">R13(1)</text>
<text x="56.2" y="169.2">BF244</text>
<text x="137.4" y="171.8">BC182</text>
<text x="207.1" y="172">PC2/ADC2/PCINT10</text>
<text x="208.1" y="169.5">PC1/ADC1/PCINT9</text>
<text x="227.3" y="173.4">26</text>
<text x="227.3" y="170.8">25</text>
<text x="227.3" y="168.3">24</text>
<text x="18.9" y="176">10p</text>
<text x="203" y="177.1">PC4/ADC4/SDA/PCINT12</text>
<text x="203.2" y="179.7">PC5/ADC5/SCL/PCINT13</text>
<text x="207.1" y="174.6">PC3/ADC3/PCINT11</text>
<text x="227.3" y="178.5">28</text>
<text x="227.3" y="175.9">27</text>
<text x="44.5" y="181.9">1k</text>
<text x="177.1" y="183.5">20</text>
<text x="183" y="184.7">AVCC</text>
<text x="206" y="182.2">PC6/RESET/PCINT14</text>
<text x="212.3" y="184.7">PC7/PCINT15</text>
<text x="227.3" y="183.5">21</text>
<text x="227.3" y="181">1</text>
<text x="57.2" y="189.5">1k</text>
<text x="171.5" y="189.8">U1_VCC</text>
<text x="181.5" y="188.7">ATTINY88</text>
<text x="204.5" y="189.8">U1_VCC</text>
<text x="147.6" y="197.2">10u</text>
<text x="156.2" y="197.2">50k</text>
<text x="181.5" y="201.9">JUMPER</text>
<text x="216.9" y="204.4">JUMPER</text>
<text x="201.9" y="217.5">15k</text>
<text x="232.3" y="217.5">15k</text>
<text x="196.8" y="233">U1_GND</text>
<text x="227.3" y="230.5">U1_GND</text>
</g>
<g font-size="1.4">
<text x="113.5" y="94.2" transform="rotate(-90 113.5 94.2)">41%</text>
<text x="55.1" y="150" transform="rotate(-90 55.1 150)">15%</text>
</g>
</svg>
